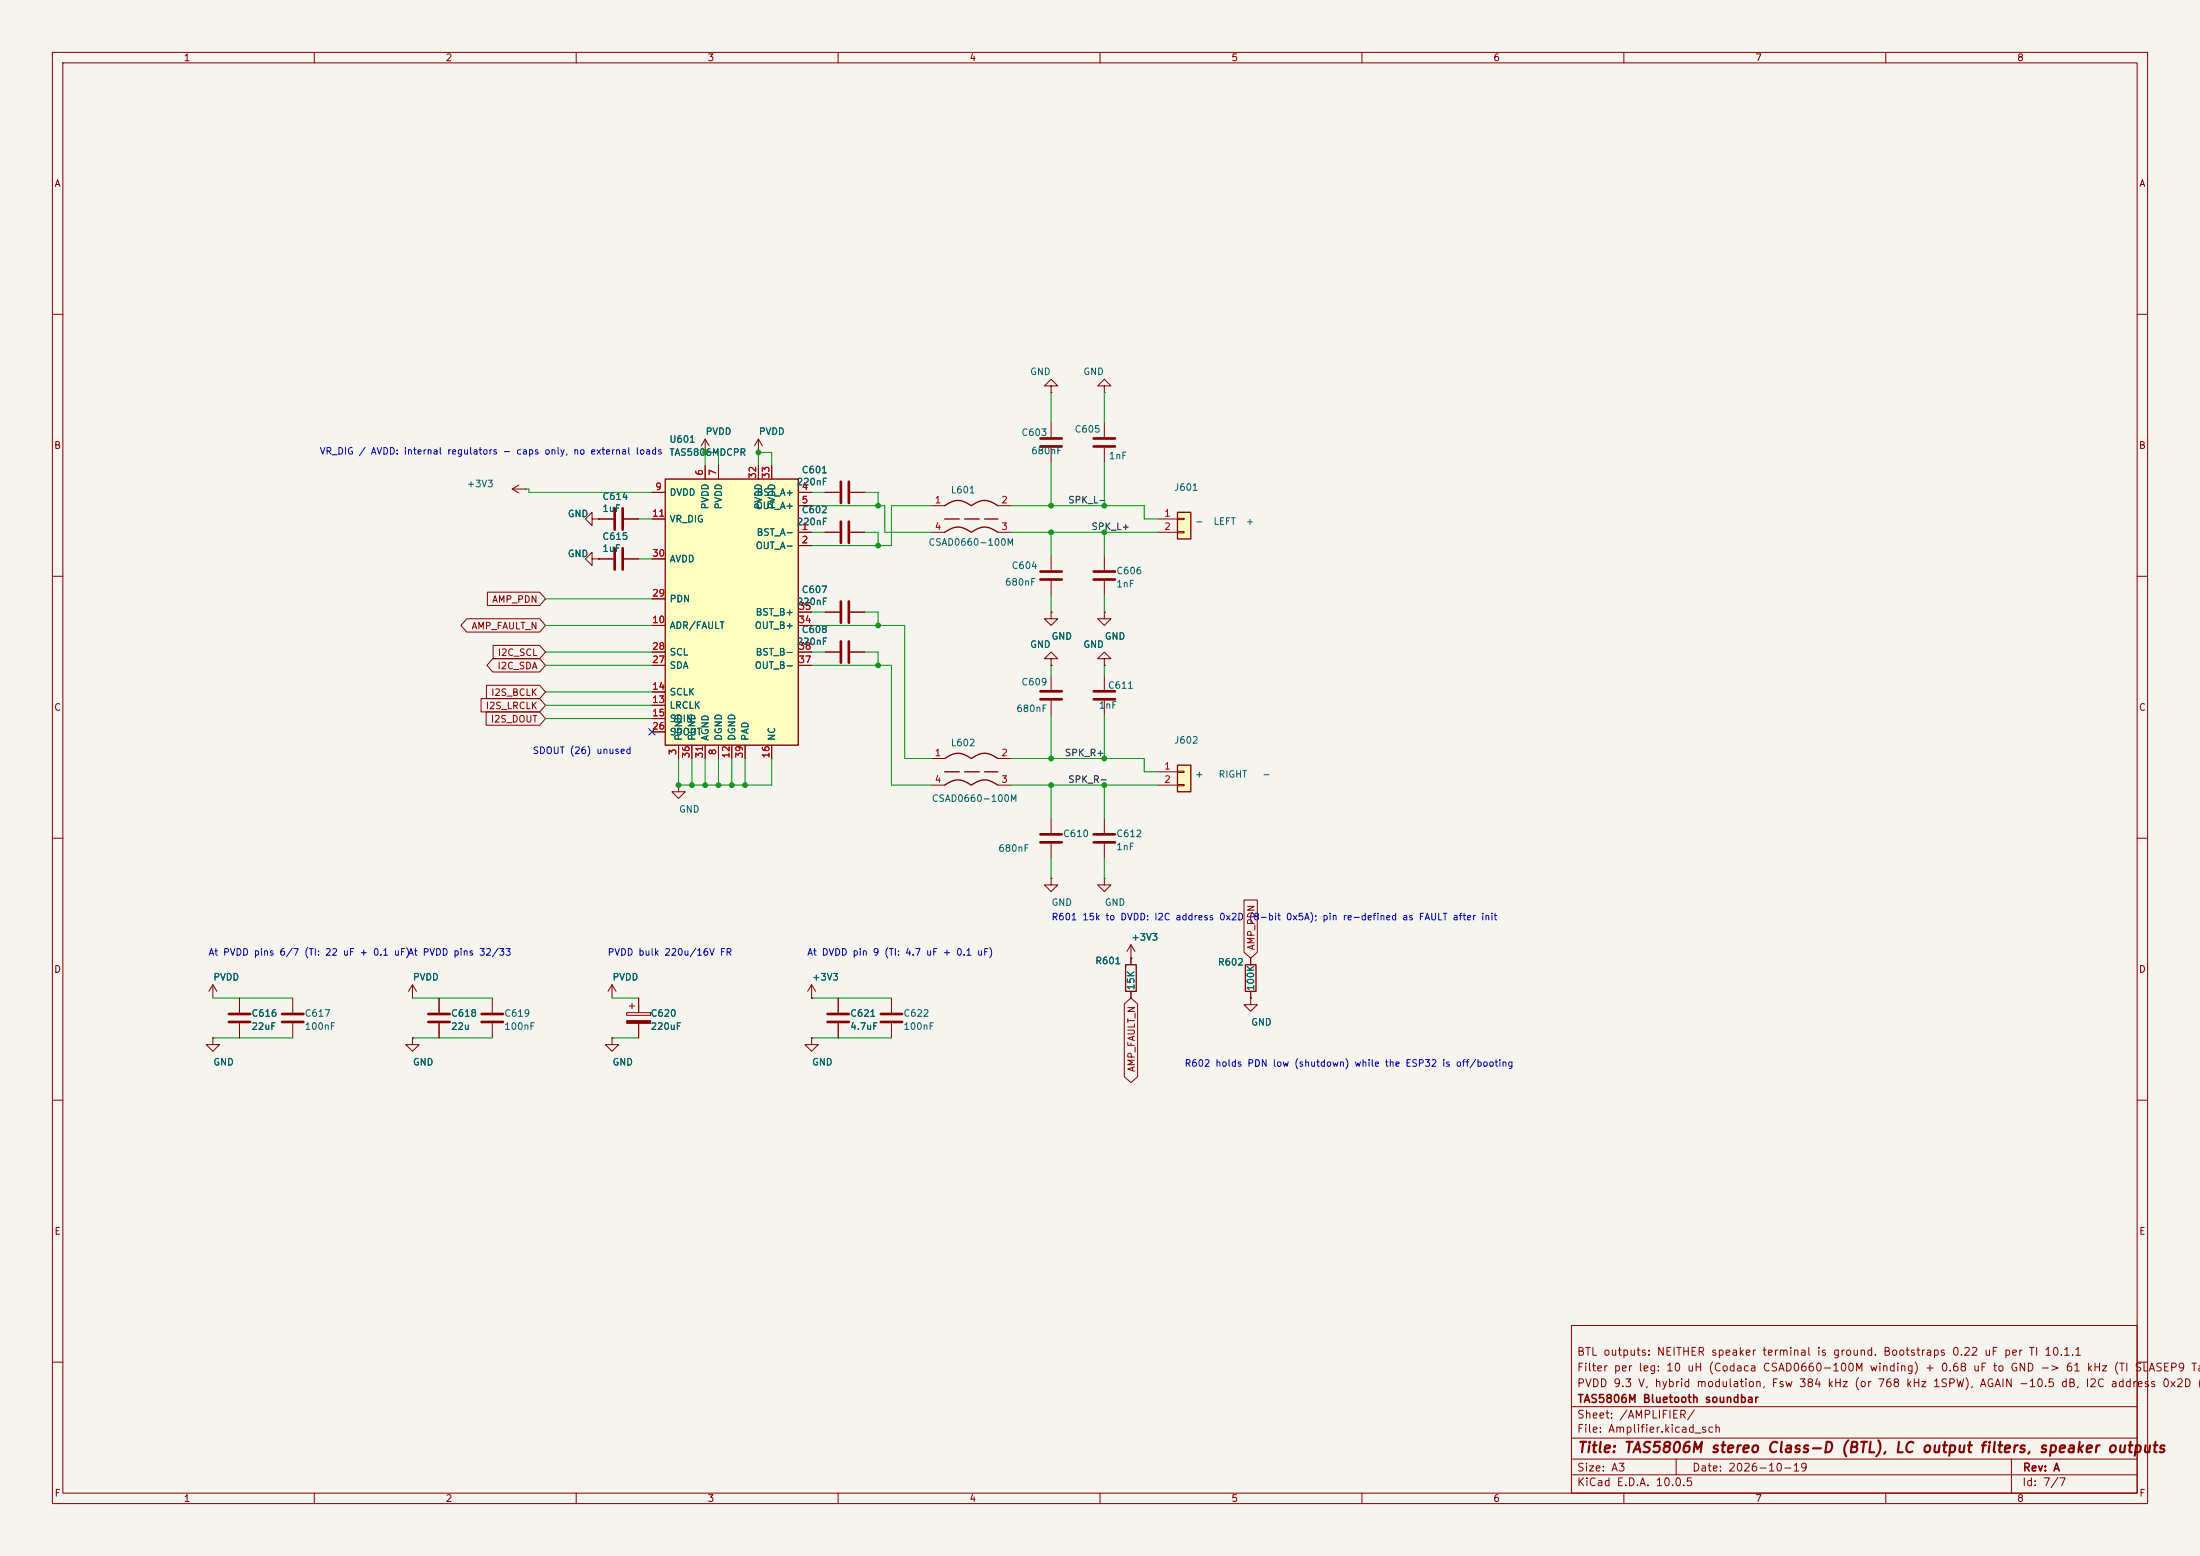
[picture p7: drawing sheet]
<svg xmlns="http://www.w3.org/2000/svg" width="420mm" height="297mm" viewBox="0 0 420 297" stroke-linecap="round" stroke-linejoin="round" font-family="sans-serif">
<path d="M0 0h420v297h-420z" fill="#f5f4ef" stroke="#f5f4ef" stroke-width=".19"/>
<g fill="none" stroke="#840000" stroke-width=".19">
<path d="M10 10h400v277h-400zM12 12h396v273h-396zM60 10v2M110 10v2M160 10v2M210 10v2M260 10v2M310 10v2M360 10v2M10 60h2M408 60h2M200.7 80.6v2.8"/>
<path d="M200.7 85.5v2.8M10 110h2M157.5 116.8h2.8M162.3 116.8h2.8M408 110h2M157.5 124.5h2.8M162.3 124.5h2.8M10 160h2M408 160h2M210.8 167.6v1.3h1.3l-1.3 1.3-1.3-1.3h1.3M210.8 167.6h.1M116.8 198.1v1.3h1.3l-1.3 1.3-1.2-1.3h1.2"/>
<path d="M116.8 198.1h.1M116.8 188l-.7 1.2M116.8 188l.8 1.2M116.8 188v2.5M119.6 193.3h4.6v.5h-4.6zM120.1 192h1.1M120.6 191.5v1M121.9 190.5v2.8M121.9 195.3v2.8M154.9 198.1v1.3h1.3l-1.3 1.3-1.2-1.3h1.2M154.9 198.1h.1M10 210h2"/>
<path d="M408 210h2M300 253h108v32h-108zM10 260h2M300 278.5h108M300 274.5h108M300 268.5h108M320 278.5v3M384 278.5v6.5M408 260h2M60 285v2M110 285v2M160 285v2"/>
<path d="M210 285v2M260 285v2M300 281.5h108M310 285v2M360 285v2"/>
</g>
<path d="M198.6 85.2h4.1M198.6 83.7h4.1M160.5 114.8v4.1M162.1 114.8v4.1M160.5 122.4v4.1M162.1 122.4v4.1" fill="none" stroke="#840000" stroke-width=".51"/>
<path d="M119.6 194.8h4.6v.5h-4.6z" fill="#840000" stroke="#840000" stroke-width=".19"/>
<path d="M127 91.4h25.4v50.8h-25.4z" fill="#ffffc2"/>
<path d="M127 91.4h25.4v50.8h-25.4zM180.3 144.8a3.7 3.7 0 0 1 5.1 0 3.7 3.7 0 0 1 5.1 0M180.3 149.9a3.7 3.7 0 0 1 5.1 0 3.7 3.7 0 0 1 5.1 0M214.9 184.2h2v5h-2zM237.7 184.2h2.1v5h-2.1z" fill="none" stroke="#840000" stroke-width=".25"/>
<g fill="none" stroke="#840000" stroke-width=".19">
<path d="M200.7 73.7h1.2l-1.2-1.3-1.3 1.3h1.3v1.2M200.7 74.9h.1M210.8 73.7h1.3l-1.3-1.3-1.3 1.3h1.3v1.2M210.8 74.9h.1M97.8 93.3l1.3 .8M97.8 93.3h2.5M99.1 92.6l-1.3 .7M100.3 93.3h.1M113 99.1v-1.3l-1.2 1.3 1.2 1.2v-1.2h1.3M114.3 99.1h.1M114.3 99.1h2.8M119.1 99.1h2.8"/>
<path d="M124.5 94h2.5M124.5 99.1h2.5M134.6 83.8v2.6M134.6 88.9v2.5M134.6 83.8l-.7 1.3M134.6 83.8l.8 1.3M137.2 88.9v2.5M144.8 83.8v2.6M144.8 88.9v2.5M144.8 83.8l-.8 1.3M144.8 83.8l.7 1.3M147.3 88.9v2.5"/>
<path d="M152.4 94h2.5M152.4 96.5h2.5M157.5 94h2.8M162.3 94h2.8M210.8 80.6v2.8M210.8 85.5v2.8M113 106.7v-1.3l-1.2 1.3 1.2 1.3v-1.3h1.3M114.3 106.7h.1M114.3 106.7h2.8M119.1 106.7h2.8M124.5 119.4h2.5M124.5 114.3h2.5"/>
<path d="M124.5 106.7h2.5M152.4 101.6h2.5M152.4 104.1h2.5M152.4 119.4h2.5M152.4 116.8h2.5M157.5 101.6h2.8M162.3 101.6h2.8M200.7 116.8v1.3h1.2l-1.2 1.3-1.3-1.3h1.3M200.7 116.8h.1M200.7 106v2.8M200.7 110.9v2.8M124.5 134.6h2.5"/>
<path d="M124.5 132.1h2.5M124.5 137.2h2.5M124.5 139.7h2.5M124.5 127h2.5M124.5 124.5h2.5M152.4 127h2.5M152.4 124.5h2.5M200.7 125.7h1.2l-1.2-1.2-1.3 1.2h1.3v1.3M200.7 127h.1M200.7 128.9v2.8M200.7 133.7v2.8M210.8 125.7h1.3l-1.3-1.2-1.3 1.2h1.3v1.3"/>
<path d="M210.8 127h.1M210.8 128.9v2.8M210.8 133.7v2.8M129.5 149.9v1.2h1.3l-1.3 1.3-1.2-1.3h1.2M129.5 149.9h.1M129.5 142.2v2.6M132.1 142.2v2.6M134.6 142.2v2.6M137.2 142.2v2.6M139.7 142.2v2.6M142.2 142.2v2.6M147.3 142.2v2.6"/>
<path d="M177.8 144.8h2.5M177.8 149.9h2.5M190.5 144.8h2.5M190.5 149.9h2.5M200.7 156.2v2.8M210.8 156.2v2.8M200.7 167.6v1.3h1.2l-1.2 1.3-1.3-1.3h1.3M200.7 167.6h.1M200.7 161v2.8M210.8 161v2.8M40.6 198.1v1.3h1.3l-1.3 1.3-1.2-1.3h1.2M40.6 198.1h.1"/>
<path d="M40.6 188l-.7 1.2M40.6 188l.8 1.2M40.6 188v2.5M45.7 190.5v2.8M45.7 195.3v2.8M55.9 190.5v2.8M55.9 195.3v2.8M78.7 198.1v1.3h1.3l-1.3 1.3-1.2-1.3h1.2M78.7 198.1h.1M78.7 188l-.7 1.2M78.7 188l.8 1.2M78.7 188v2.5"/>
<path d="M83.8 190.5v2.8M83.8 195.3v2.8M94 190.5v2.8M94 195.3v2.8M160 190.5v2.8M160 195.3v2.8M170.2 190.5v2.8M170.2 195.3v2.8M215.9 182.9h.1M215.9 180.3v3.9M215.9 189.2v1.3M215.9 180.3l-.8 1.3"/>
<path d="M215.9 180.3l.8 1.3M238.8 190.5v1.3h1.2l-1.2 1.2-1.3-1.2h1.3M238.8 190.5h.1M238.8 182.9v1.3M238.8 189.2v1.3"/>
</g>
<g fill="none" stroke="#840000" stroke-width=".51">
<path d="M117.3 97v4.1M118.9 97v4.1M160.5 91.9v4.1M160.5 99.6v4M162.1 91.9v4.1M162.1 99.6v4M208.8 85.2h4.1M208.8 83.7h4.1M117.3 104.6v4.1M118.9 104.6v4.1M198.6 109.1h4.1M198.6 110.6h4.1"/>
<path d="M198.6 133.5h4.1M198.6 132h4.1M208.8 133.5h4.1M208.8 132h4.1M198.6 159.3h4.1M208.8 159.3h4.1M198.6 160.8h4.1M208.8 160.8h4.1M43.7 193.5h4.1M43.7 195.1h4.1M53.8 193.5h4.1M53.8 195.1h4.1"/>
<path d="M81.8 193.5h4.1M81.8 195.1h4.1M91.9 193.5h4.1M91.9 195.1h4.1M158 193.5h4.1M158 195.1h4.1M168.1 193.5h4.1M168.1 195.1h4.1"/>
</g>
<path d="M180.3 147.3h10.2" fill="none" stroke="#840000" stroke-width=".25" stroke-dasharray="2.8 1"/>
<path d="M224.8 146.1h2.5v5h-2.5z" fill="#ffffc2"/>
<path d="M224.8 146.1h2.5v5h-2.5z" fill="none" stroke="#840000" stroke-width=".25"/>
<path d="M210.8 116.8v1.3h1.3l-1.3 1.3-1.3-1.3h1.3M210.8 116.8h.1M221 147.3h3.8M221 149.9h3.8M224.8 147.2h1.3v.2h-1.3zM224.8 149.7h1.3v.3h-1.3z" fill="none" stroke="#840000" stroke-width=".19"/>
<path d="M224.8 97.8h2.5v5.1h-2.5z" fill="#ffffc2"/>
<path d="M180.3 96.5a3.7 3.7 0 0 1 5.1 0 3.7 3.7 0 0 1 5.1 0M224.8 97.8h2.5v5.1h-2.5zM180.3 101.6a3.7 3.7 0 0 1 5.1 0 3.7 3.7 0 0 1 5.1 0" fill="none" stroke="#840000" stroke-width=".25"/>
<g fill="none" stroke="#840000" stroke-width=".19">
<path d="M114.3 99.1h.1M114.3 99.1h2.8M119.1 99.1h2.8M124.5 99.1h2.5M124.5 94h2.5M134.6 88.9v2.5M137.2 88.9v2.5M144.8 88.9v2.5M147.3 88.9v2.5M152.4 96.5h2.5M152.4 94h2.5M157.5 94h2.8"/>
<path d="M162.3 94h2.8M177.8 96.5h2.5M190.5 96.5h2.5M221 99.1h3.8M224.8 98.9h1.3v.3h-1.3zM89.1 118.1h13.9l1.1 1.3-1.1 1.3h-13.9l-1.1-1.3zM93 113h10l1.1 1.3-1.1 1.3h-10zM114.3 106.7h.1M114.3 106.7h2.8M119.1 106.7h2.8M124.5 106.7h2.5M124.5 119.4h2.5"/>
<path d="M124.5 114.3h2.5M152.4 101.6h2.5M152.4 104.1h2.5M152.4 119.4h2.5M152.4 116.8h2.5M157.5 101.6h2.8M157.5 116.8h2.8M162.3 101.6h2.8M162.3 116.8h2.8M177.8 101.6h2.5M190.5 101.6h2.5M200.7 116.8h.1"/>
<path d="M210.8 116.8h.1M210.8 106v2.8M210.8 110.9v2.8M221 101.6h3.8M224.8 101.5h1.3v.2h-1.3zM91.8 133.3h11.2l1.1 1.3-1.1 1.3h-11.2zM92.8 135.9h10.2l1.1 1.3-1.1 1.2h-10.2zM92.9 130.8h10.1l1.1 1.3-1.1 1.3h-10.1zM94.1 125.7h8.9l1.1 1.3-1.1 1.3h-8.9l-1.1-1.3zM94.1 123.2h8.9l1.1 1.3-1.1 1.2h-8.9zM124.5 134.6h2.5M124.5 132.1h2.5"/>
<path d="M124.5 137.2h2.5M124.5 139.7h2.5M124.5 127h2.5M124.5 124.5h2.5M152.4 127h2.5M152.4 124.5h2.5M157.5 124.5h2.8M162.3 124.5h2.8M200.7 127h.1M210.8 127h.1M129.5 142.2v2.6M132.1 142.2v2.6"/>
<path d="M134.6 142.2v2.6M137.2 142.2v2.6M139.7 142.2v2.6M142.2 142.2v2.6M147.3 142.2v2.6M237.5 171.8h2.5v10l-1.2 1.1-1.3-1.1zM40.6 198.1h.1M45.7 190.5v2.8M45.7 195.3v2.8M78.7 198.1h.1M83.8 190.5v2.8M83.8 195.3v2.8"/>
<path d="M116.8 198.1h.1M121.9 190.5v2.8M121.9 195.3v2.8M154.9 190.5h.1M154.9 198.1h.1M154.9 188l-.7 1.2M154.9 188l.8 1.2M154.9 188v2.5M160 190.5v2.8M160 195.3v2.8M214.6 191.6l1.3-1.1 1.3 1.1v13.9l-1.3 1.1-1.3-1.1zM215.9 182.9h.1"/>
<path d="M215.9 182.9v1.3M215.9 189.2v1.3M238.8 190.5h.1M238.8 182.9v1.3M238.8 189.2v1.3"/>
</g>
<path d="M180.3 99.1h10.2" fill="none" stroke="#840000" stroke-width=".25" stroke-dasharray="2.8 1"/>
<path d="M208.8 109.1h4.1M208.8 110.6h4.1" fill="none" stroke="#840000" stroke-width=".51"/>
<g fill="none" stroke="#009600" stroke-width=".19">
<path d="M200.7 74.9v5.7M210.8 74.9v5.7M100.3 93.3h.7v.7h23.5M121.9 99.1h2.6M134.6 88.9v-2.5h2.6v2.5M144.8 88.9v-2.5h2.5v2.5M154.9 96.5h14v5.1h8.9M154.9 94h2.6M165.1 94h2.5v2.5M177.8 96.5h-7.6v7.6h-15.3M193 96.5h25.4v2.6h2.6M200.7 88.3v8.2"/>
<path d="M210.8 88.3v8.2M104.1 119.4h20.4M104.1 114.3h20.4M121.9 106.7h2.6M154.9 119.4h17.8v25.4h5.1M154.9 101.6h2.6M154.9 116.8h2.6M165.1 101.6h2.5v2.5M165.1 116.8h2.5v2.6M193 101.6h28M200.7 101.6v4.4M200.7 113.7v3.1"/>
<path d="M210.8 101.6v4.4M210.8 113.7v3.1M104.1 127h20.4M104.1 124.5h20.4M104.1 137.2h20.4M104.1 134.6h20.4M104.1 132.1h20.4M154.9 127h15.3v22.9h7.6M154.9 124.5h2.6M165.1 124.5h2.5v2.5M200.7 127v1.9M200.7 136.5v8.3"/>
<path d="M210.8 127v1.9M210.8 136.5v8.3M129.5 144.8v5.1h17.8v-5.1M132.1 144.8v5.1M134.6 144.8v5.1M137.2 144.8v5.1M139.7 144.8v5.1M142.2 144.8v5.1M193 149.9h28M193 144.8h25.4v2.5h2.6M200.7 149.9v6.3M210.8 149.9v6.3"/>
<path d="M200.7 163.8v3.8M210.8 163.8v3.8M40.6 190.5h15.3M40.6 198.1h15.3M78.7 190.5h15.3M78.7 198.1h15.3M116.8 190.5h5.1M116.8 198.1h5.1M154.9 190.5h15.3M154.9 198.1h15.3"/>
</g>
<path d="M123.9 139.1l1.2 1.2M125.1 139.1l-1.2 1.2" fill="none" stroke="#000084" stroke-width=".19"/>
<g fill="#009600" stroke="#009600" stroke-width=".19">
<circle cx="129.5" cy="149.9" r=".46"/>
<circle cx="137.2" cy="149.9" r=".46"/>
<circle cx="132.1" cy="149.9" r=".46"/>
<circle cx="200.7" cy="149.9" r=".46"/>
<circle cx="200.7" cy="144.8" r=".46"/>
<circle cx="210.8" cy="149.9" r=".46"/>
<circle cx="210.8" cy="144.8" r=".46"/>
<circle cx="142.2" cy="149.9" r=".46"/>
<circle cx="134.6" cy="149.9" r=".46"/>
<circle cx="139.7" cy="149.9" r=".46"/>
<circle cx="167.6" cy="127" r=".46"/>
<circle cx="200.7" cy="101.6" r=".46"/>
<circle cx="200.7" cy="96.5" r=".46"/>
<circle cx="210.8" cy="96.5" r=".46"/>
<circle cx="210.8" cy="101.6" r=".46"/>
<circle cx="167.6" cy="104.1" r=".46"/>
<circle cx="167.6" cy="96.5" r=".46"/>
<circle cx="144.8" cy="86.4" r=".46"/>
<circle cx="134.6" cy="86.4" r=".46"/>
<circle cx="167.6" cy="119.4" r=".46"/>
</g>
<text font-size="2" fill="#840000" x="301" y="277.8">Title: TAS5806M stereo Class-D (BTL), LC output filters, speaker outputs</text>
<g font-size="1.5" fill="#840000">
<text x="300.9" y="262.1">Filter per leg: 10 uH (Codaca CSAD0660-100M winding) + 0.68 uF to GND -&gt; 61 kHz (TI SLASEP9 Tab</text>
<text x="300.9" y="259.1">BTL outputs: NEITHER speaker terminal is ground. Bootstraps 0.22 uF per TI 10.1.1</text>
<text x="300.9" y="265.1">PVDD 9.3 V, hybrid modulation, Fsw 384 kHz (or 768 kHz 1SPW), AGAIN -10.5 dB, I2C address 0x2D (1</text>
<text x="301" y="268.1">TAS5806M Bluetooth soundbar</text>
<text x="300.9" y="273.8">File: Amplifier.kicad_sch</text>
<text x="300.9" y="271.1">Sheet: /AMPLIFIER/</text>
<text x="300.9" y="281.2">Size: A3</text>
<text x="322.9" y="281.2">Date: 2026-10-19</text>
<text x="386" y="281.2">Rev: A</text>
<text x="300.9" y="284">KiCad E.D.A. 10.0.5</text>
<text x="385.9" y="284">Id: 7/7</text>
</g>
<g font-size="1.3" fill="#840000">
<text x="35" y="12">1</text>
<text x="85" y="12">2</text>
<text x="135" y="12">3</text>
<text x="185" y="12">4</text>
<text x="235" y="12">5</text>
<text x="285" y="12">6</text>
<text x="335" y="12">7</text>
<text x="385" y="12">8</text>
<text x="10.3" y="36">A</text>
<text x="408.3" y="36">A</text>
<text x="10.2" y="86">B</text>
<text x="408.2" y="86">B</text>
<text x="93.8" y="115.4">AMP_PDN</text>
<text x="89.9" y="120.4">AMP_FAULT_N</text>
<text x="94.9" y="125.5">I2C_SCL</text>
<text x="94.9" y="128.1">I2C_SDA</text>
<text x="10.2" y="136">C</text>
<text x="92.6" y="135.7">I2S_LRCLK</text>
<text x="93.7" y="133.1">I2S_BCLK</text>
<text x="408.2" y="136">C</text>
<text x="93.6" y="138.2">I2S_DOUT</text>
<text x="10.2" y="186">D</text>
<text x="239.8" y="181.5" transform="rotate(-90 239.8 181.5)">AMP_PDN</text>
<text x="408.2" y="186">D</text>
<text x="217" y="204.7" transform="rotate(-90 217 204.7)">AMP_FAULT_N</text>
<text x="10.3" y="236">E</text>
<text x="408.3" y="236">E</text>
<text x="10.3" y="286">F</text>
<text x="35" y="287">1</text>
<text x="85" y="287">2</text>
<text x="135" y="287">3</text>
<text x="185" y="287">4</text>
<text x="235" y="287">5</text>
<text x="285" y="287">6</text>
<text x="335" y="287">7</text>
<text x="385" y="287">8</text>
<text x="408.3" y="286">F</text>
</g>
<g font-size="1.3" fill="#006464">
<text x="196.6" y="71.9">GND</text>
<text x="206.7" y="71.9">GND</text>
<text x="134.6" y="83.3">PVDD</text>
<text x="144.8" y="83.3">PVDD</text>
<text x="194.9" y="83.5">C603</text>
<text x="205" y="82.9">C605</text>
<text x="127.7" y="84.8">U601</text>
<text x="127.7" y="87.3">TAS5806MDCPR</text>
<text x="196.8" y="87">680nF</text>
<text x="211.6" y="88">1nF</text>
<text x="89" y="93.3">+3V3</text>
<text x="114.9" y="95.7">C614</text>
<text x="127.7" y="94.9">DVDD</text>
<text x="144.3" y="94.9">BST_A+</text>
<text x="152" y="92.9">220nF</text>
<text x="153" y="90.6">C601</text>
<text x="181.4" y="94.5">L601</text>
<text x="224" y="94">J601</text>
<text x="108.3" y="99">GND</text>
<text x="114.9" y="98">1uF</text>
<text x="127.7" y="100">VR_DIG</text>
<text x="135.6" y="97.3" transform="rotate(-90 135.6 97.3)">PVDD</text>
<text x="138.1" y="97.3" transform="rotate(-90 138.1 97.3)">PVDD</text>
<text x="144.2" y="97.5">OUT_A+</text>
<text x="145.7" y="97.3" transform="rotate(-90 145.7 97.3)">PVDD</text>
<text x="148.3" y="97.3" transform="rotate(-90 148.3 97.3)">PVDD</text>
<text x="152" y="100.6">220nF</text>
<text x="153" y="98.3">C602</text>
<text x="228" y="100.5">-</text>
<text x="231.6" y="100.5">LEFT</text>
<text x="237.7" y="100.5">+</text>
<text x="108.3" y="106.6">GND</text>
<text x="114.9" y="103.3">C615</text>
<text x="114.9" y="105.6">1uF</text>
<text x="127.7" y="107.6">AVDD</text>
<text x="144.2" y="105.1">OUT_A-</text>
<text x="144.3" y="102.6">BST_A-</text>
<text x="177.1" y="104.5">CSAD0660-100M</text>
<text x="153" y="113.5">C607</text>
<text x="191.8" y="112.1">680nF</text>
<text x="193" y="108.9">C604</text>
<text x="213" y="109.9">C606</text>
<text x="213" y="112.4">1nF</text>
<text x="127.7" y="115.3">PDN</text>
<text x="144.2" y="117.8">BST_B+</text>
<text x="152" y="115.8">220nF</text>
<text x="127.7" y="120.3">ADR/FAULT</text>
<text x="127.7" y="125.4">SCL</text>
<text x="144" y="120.3">OUT_B+</text>
<text x="144.2" y="125.4">BST_B-</text>
<text x="152" y="123.4">220nF</text>
<text x="153" y="121.1">C608</text>
<text x="196.6" y="124">GND</text>
<text x="200.6" y="122.4">GND</text>
<text x="206.7" y="124">GND</text>
<text x="210.8" y="122.4">GND</text>
<text x="127.7" y="128">SDA</text>
<text x="144" y="128">OUT_B-</text>
<text x="194.9" y="131.1">C609</text>
<text x="211.4" y="131.8">C611</text>
<text x="127.7" y="135.6">LRCLK</text>
<text x="127.7" y="133">SCLK</text>
<text x="193.9" y="136.2">680nF</text>
<text x="209.7" y="135.6">1nF</text>
<text x="127.7" y="138.1">SDIN</text>
<text x="127.7" y="140.7">SDOUT</text>
<text x="130.5" y="141.5" transform="rotate(-90 130.5 141.5)">PGND</text>
<text x="133" y="141.5" transform="rotate(-90 133 141.5)">PGND</text>
<text x="135.6" y="141.5" transform="rotate(-90 135.6 141.5)">AGND</text>
<text x="138.1" y="141.5" transform="rotate(-90 138.1 141.5)">DGND</text>
<text x="140.7" y="141.5" transform="rotate(-90 140.7 141.5)">DGND</text>
<text x="143.2" y="141.5" transform="rotate(-90 143.2 141.5)">PAD</text>
<text x="148.3" y="141.5" transform="rotate(-90 148.3 141.5)">NC</text>
<text x="181.4" y="142.7">L602</text>
<text x="224" y="142.2">J602</text>
<text x="228" y="148.7">+</text>
<text x="232.5" y="148.7">RIGHT</text>
<text x="240.9" y="148.7">-</text>
<text x="129.5" y="155.4">GND</text>
<text x="177.8" y="153.4">CSAD0660-100M</text>
<text x="202.8" y="160.1">C610</text>
<text x="213" y="160.1">C612</text>
<text x="190.5" y="162.9">680nF</text>
<text x="213" y="162.6">1nF</text>
<text x="200.6" y="173.2">GND</text>
<text x="210.8" y="173.2">GND</text>
<text x="215.9" y="179.8">+3V3</text>
<text x="209" y="184.4">R601</text>
<text x="232.4" y="184.6">R602</text>
<text x="40.6" y="187.5">PVDD</text>
<text x="78.7" y="187.5">PVDD</text>
<text x="116.8" y="187.5">PVDD</text>
<text x="154.9" y="187.5">+3V3</text>
<text x="216.9" y="189.1" transform="rotate(-90 216.9 189.1)">15K</text>
<text x="239.7" y="189.2" transform="rotate(-90 239.7 189.2)">100K</text>
<text x="47.9" y="194.4">C616</text>
<text x="47.9" y="196.9">22uF</text>
<text x="58.1" y="194.4">C617</text>
<text x="58.1" y="196.9">100nF</text>
<text x="86" y="194.4">C618</text>
<text x="86" y="196.9">22u</text>
<text x="96.2" y="194.4">C619</text>
<text x="96.2" y="196.9">100nF</text>
<text x="124.1" y="194.4">C620</text>
<text x="124.1" y="196.9">220uF</text>
<text x="162.2" y="194.4">C621</text>
<text x="162.2" y="196.9">4.7uF</text>
<text x="172.4" y="194.4">C622</text>
<text x="172.4" y="196.9">100nF</text>
<text x="238.7" y="196.1">GND</text>
<text x="40.6" y="203.7">GND</text>
<text x="78.7" y="203.7">GND</text>
<text x="116.8" y="203.7">GND</text>
<text x="154.9" y="203.7">GND</text>
</g>
<g font-size="1.3" fill="#0000c2">
<text x="60.9" y="87.1">VR_DIG / AVDD: internal regulators - caps only, no external loads</text>
<text x="101.6" y="144.2">SDOUT (26) unused</text>
<text x="200.6" y="176">R601 15k to DVDD: I2C address 0x2D</text>
<text x="238.3" y="176">(8-bit 0x5A); pin re-defined as FAULT after init</text>
<text x="39.7" y="182.7">At PVDD pins 6/7 (TI: 22 uF + 0.1 uF)At PVDD pins 32/33</text>
<text x="115.9" y="182.7">PVDD bulk 220u/16V FR</text>
<text x="154" y="182.7">At DVDD pin 9 (TI: 4.7 uF + 0.1 uF)</text>
<text x="226" y="203.9">R602 holds PDN low (shutdown) while the ESP32 is off/booting</text>
</g>
<g font-size="1.3" fill="#a90000">
<text x="125" y="93.8">9</text>
<text x="134.5" y="90.9" transform="rotate(-90 134.5 90.9)">6</text>
<text x="137" y="90.9" transform="rotate(-90 137 90.9)">7</text>
<text x="144.6" y="91.5" transform="rotate(-90 144.6 91.5)">32</text>
<text x="147.2" y="91.5" transform="rotate(-90 147.2 91.5)">33</text>
<text x="152.9" y="93.8">4</text>
<text x="124.4" y="98.9">11</text>
<text x="152.9" y="101.5">1</text>
<text x="152.9" y="96.4">5</text>
<text x="178.3" y="96.4">1</text>
<text x="178.3" y="101.5">4</text>
<text x="191" y="96.4">2</text>
<text x="191" y="101.5">3</text>
<text x="222.2" y="98.9">1</text>
<text x="222.2" y="101.5">2</text>
<text x="124.4" y="106.5">30</text>
<text x="152.9" y="104">2</text>
<text x="124.4" y="119.2">10</text>
<text x="124.4" y="114.2">29</text>
<text x="152.3" y="119.2">34</text>
<text x="152.3" y="116.7">35</text>
<text x="124.4" y="124.3">28</text>
<text x="152.3" y="124.3">38</text>
<text x="124.4" y="131.9">14</text>
<text x="124.4" y="126.9">27</text>
<text x="152.3" y="126.9">37</text>
<text x="124.4" y="134.5">13</text>
<text x="124.4" y="137">15</text>
<text x="124.4" y="139.6">26</text>
<text x="129.4" y="144.2" transform="rotate(-90 129.4 144.2)">3</text>
<text x="131.9" y="144.8" transform="rotate(-90 131.9 144.8)">36</text>
<text x="134.5" y="144.8" transform="rotate(-90 134.5 144.8)">31</text>
<text x="137" y="144.2" transform="rotate(-90 137 144.2)">8</text>
<text x="139.6" y="144.8" transform="rotate(-90 139.6 144.8)">12</text>
<text x="142.1" y="144.8" transform="rotate(-90 142.1 144.8)">39</text>
<text x="147.2" y="144.8" transform="rotate(-90 147.2 144.8)">16</text>
<text x="178.3" y="144.6">1</text>
<text x="178.3" y="149.7">4</text>
<text x="191" y="144.6">2</text>
<text x="191" y="149.7">3</text>
<text x="222.2" y="147.2">1</text>
<text x="222.2" y="149.7">2</text>
</g>
<g font-size="1.3" fill="#0f0f0f">
<text x="203.8" y="96.4">SPK_L-</text>
<text x="208.3" y="101.5">SPK_L+</text>
<text x="203.2" y="144.7">SPK_R+</text>
<text x="203.8" y="149.7">SPK_R-</text>
</g>
</svg>
